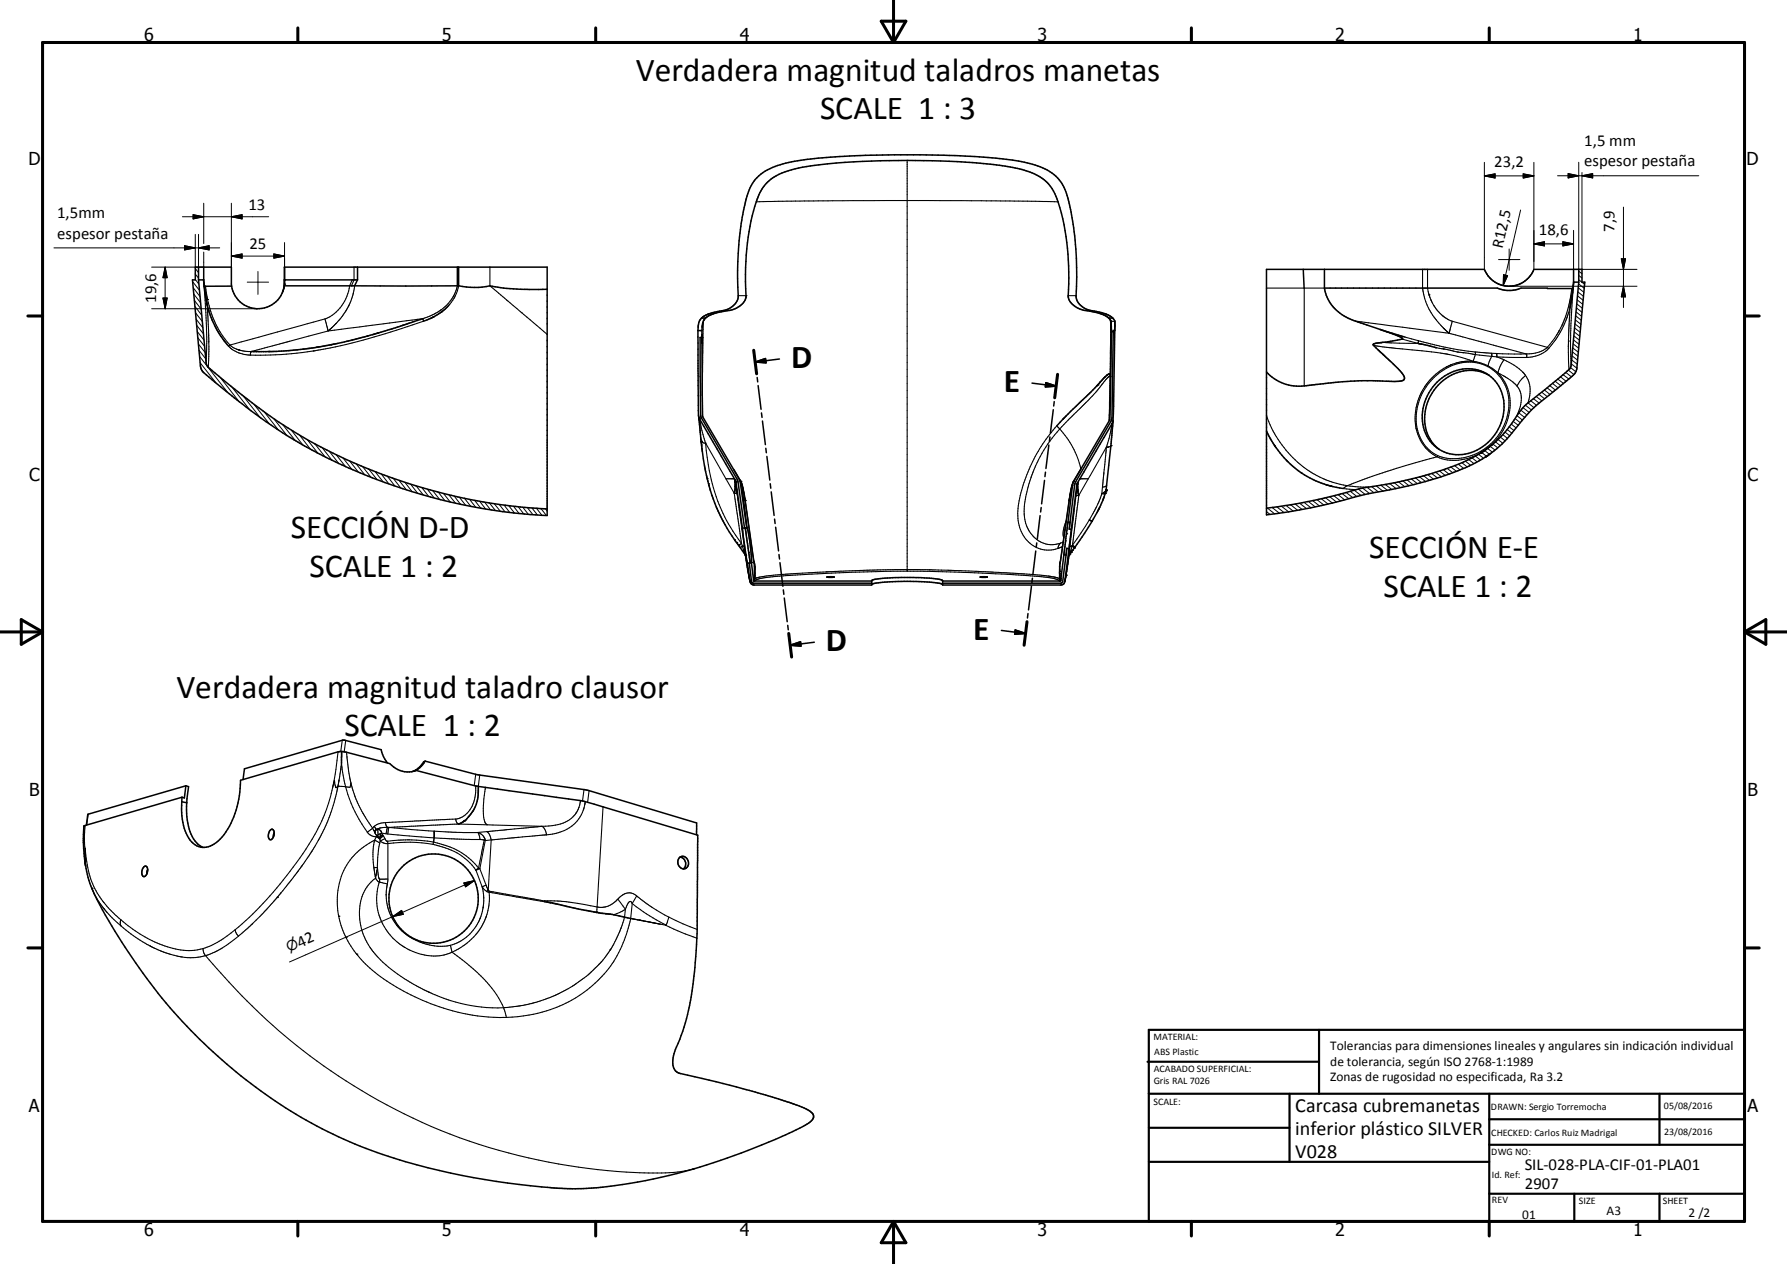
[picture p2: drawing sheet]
<svg xmlns="http://www.w3.org/2000/svg" width="420mm" height="297mm" viewBox="0 0 420 297" stroke-linecap="round" stroke-linejoin="round" font-family="sans-serif">
<g fill="none" stroke="#000" stroke-width=".36">
<path d="M46.7 65.8l1.7 19.4 .2 .6 .4 .5a139.7 139.7 0 0 0 29.3 20.2 128.6 128.6 0 0 0 50.3 13.1M46.7 62.8v3M46.7 65.8h1.2M47.8 65.8l.2 1.5M47.9 62.8v3M47.9 65.8l.1 1.5M48 67.3l.5 3.1M48.1 68.3l.4 2.1M48.5 70.4l.5 2.6 1 2.5 1.9 3.4 1.8 2.4M54.4 67.2l-6.4 .1M66.8 67.2h16.5M66.8 67.2a6.3 6.3 0 0 1-6.1 5.3 6.3 6.3 0 0 1-6.3-5.3"/>
<path d="M66.9 66.8v-4h61.7v58.3a131.7 131.7 0 0 1-55.9-15.7l-.6-.3a139.6 139.6 0 0 1-24.6-18.1l-.4-.9-1.9-20.3h.7v-3h8.5v4.4M66.9 65.8h17.1M66.9 66.8l-.5 1.9M66.9 66.7l-.1 .5M83.3 67.2h24.2M84 62.8v3M84 65.8l-.7 1.4M86.4 78.9l-7 1.8-6.7 1.2-7.8 .7h-5.9M86.4 78.9h.1M99.4 74.9l-13 4M105.7 71.5a12.4 12.4 0 0 1-3.9 3l-2.2 1M107.5 67.2h.3"/>
<path d="M107.5 62.8v4.4M107.8 67.2a17.9 17.9 0 0 0 7.3 0l3.3 .5 3.1 .2 7.1 .1M107.8 62.8v4.4M164 77.7l.2 20.2 8.8 15.3M164 77.7h1M164.9 74.8l.3-.3a9.8 9.8 0 0 1 4.4-1.5 4.1 4.1 0 0 0 3.9-3.5 66.8 66.8 0 0 1 2.4-24.5 9.9 9.9 0 0 1 7.5-6.3 81.3 81.3 0 0 1 18.8-2.1 300.4 300.4 0 0 1 24.7 .1 66.9 66.9 0 0 1 17 2.3 10.3 10.3 0 0 1 7.4 8.8 78.1 78.1 0 0 1 1.7 22.2 4.8 4.8 0 0 0 4.7 3.2 7.5 7.5 0 0 1 3.9 1.6M164.9 74.8a3.7 3.7 0 0 0-.9 2.9M165 77.7v1.6M165 79.3h-.4l.1 18.5 8.6 15 1.7 11.3M165 79.3l.2 18.7 8.6 14.7M165 78.6v2M165 78.8l.1 .1"/>
<path d="M165.8 74.7a3.2 3.2 0 0 0-.8 2.2v.8M165.8 74.7v.1a8 8 0 0 1 4.6-1.7 5.1 5.1 0 0 0 4.9-3.3 57.4 57.4 0 0 1 3.1-24.1 10.3 10.3 0 0 1 7.6-5.8 103.5 103.5 0 0 1 23-2.2l10.1 .1a103.8 103.8 0 0 1 21.1 2 10.5 10.5 0 0 1 8.5 7.6 64 64 0 0 1 2.4 22.6 5.2 5.2 0 0 0 5 3.1 10.2 10.2 0 0 1 4.2 1.4l.3 .2M165.8 74.7l-.9 .1M260.6 74.7l1 .1M260.6 74.7l.6 .8M261.2 75.5v2.5M261.2 75.5l-.5 23.4M261.2 78.6v1.6M261.2 79.1v1.6M261.2 78h.5M261.2 78l-.3 20.6-8.7 14.7-1.2 9.4M261.6 74.8l.4 .6v2.3"/>
<path d="M261.7 78l-.4 20.4-8.6 15-1.2 9.3M262 77.7l-.4 21.2-8.4 14.8-1.4 10.6M262 77.7l-.3-.1v.4M297.7 63.3h51.2a6.3 6.3 0 0 0 5.8 4 6.3 6.3 0 0 0 5.8-4h11.3v3h.7l-1.9 20.1a3.3 3.3 0 0 1-1.9 2.7l-2.9 2.4a42.5 42.5 0 0 0-10.5 10.3 28.8 28.8 0 0 1-13.6 9.2 110.5 110.5 0 0 1-20.9 5.2 145.6 145.6 0 0 1-23.1 4.8zM306.3 63.3l.2 4.4M311.3 67.7a9.9 9.9 0 0 0 7.3 7.7l5.8 2M311.3 67.7h40.6a7.2 7.2 0 0 0 5.6 0h6.2M311.3 63.3v4.4M324.4 77.4l5.8 1.8M324.4 77.4l.3 .1M325.1 77.7l2.3 .8a4.4 4.4 0 0 1 2.3 1.1l-.1 .1M329.6 79.7l-6 .9a.66 .66 0 0 0-.8 .5l6.6 6.5a1.26 1.26 0 0 1 .5 1.7l-.2 .1a25.1 25.1 0 0 1-6.9 .1l-5.3 .1-7.9 .7a14.6 14.6 0 0 1-9-.7l-1.6-.9-1.3-1.3"/>
<path d="M329.6 79.7h.1M363.7 67.8h6M369.2 71.5l-.2 .7M369.4 70.3l-.2 1.2M369.7 67.8l-.5 3.7M369.7 67.8l-.3 2.3M369.9 66.3h1.2M369.9 63.3v3M369.9 66.3l-.2 1.5M371.1 63.3v3M371.1 66.3l-1.9 19.8-.3 .6-5.8 4.9a28.6 28.6 0 0 0-5.8 5l-.6 .8a27.1 27.1 0 0 1-8.3 8.8M164.3 98l.2 2.5a54.5 54.5 0 0 0 5.4 21.8l1.6 2.8 3.7 5.4"/>
<path d="M177.2 82.3l.6 5.5M177.5 85.1l2.4-.8 .1 .9zM178 88.7l.1 1M178.2 90.6l.7 5.6M179 97l.1 1.1M179.2 98.9l.7 5.6M183.2 84.4l-5.7 .7M242.6 90l5.7 .7M245.8 89.9l2.5 .8-2.6 .2zM247.6 96.3l-.7 5.5M247.8 94.4l-.1 1M248.6 88l-.7 5.5"/>
<path d="M260.7 87.9h.1M260.8 87.9h.1M260.9 88l.1 .1a.56 .56 0 0 0-.9 .1l-11.7 11.9M261.6 98.9l-1.6 16.2M333.3 80.7l4.4 1M337.8 89.8a9.4 9.4 0 0 1 12.7-1.2 10.1 10.1 0 0 1 .8 13.6 10 10 0 0 1-12.5 3.7 9.5 9.5 0 0 1-3.3-12.9l1.2-2zM350.1 88.2a9.9 9.9 0 0 0-13 3.4 10.1 10.1 0 0 0 .7 13.6l.5 .4M172.5 110.3l1.7 3M172.8 112.7v1.8l-.2 1.4M172.8 113.1v.1M172.9 113.1l.1 .1M172.9 113.1h.1"/>
<path d="M172.9 113.2h.1M173 113.2l1.5 10.9M173 114l.3 2.1M173.8 112.7l1.7 11.3M173.8 112.7l.4 .6M174.2 113.3l1.4 10.7M174.2 113.3l.9 3.9 2.1 15.1M180 105.3l.1 1.1M180.3 107.2l.6 5.6M181 113.7l.2 1M181.3 115.6l.7 5.5M244.7 119.3l-.1 1"/>
<path d="M245.5 112.9l-.7 5.5M245.7 111l-.1 1M246.5 104.6l-.7 5.5M246.8 102.7l-.1 1M253.3 113.4v2l.3 1M254.2 110l-2 3.3-.3 1.1-2.7 17.9M258.5 119.2l-.3 .6M259.5 116.9l-.3 .6M259.8 116l-1.1 2.7-2 3.8M259.8 115.9v.1M260 115.1l-.2 .8M297.7 101.3l1.9 3.4"/>
<path d="M299.6 104.7h.1M299.6 104.7a22.3 22.3 0 0 0 12.2 9.2M311.8 113.9h.1M311.8 113.9l3.9 .9M312.9 114.2l.1 .1M348.2 106.4h.1M348.4 106.2a63.7 63.7 0 0 1-17.2 6.5l-5.5 1.1a58.9 58.9 0 0 0-11.9 2.6l-9.1 2-7 1M348.4 106.2l-.2 .2M349.7 107.1l-.5 .3M350.3 106.6l-1.2 .8M350.6 104.6l-2.2 1.6M174.5 124.1l1.2 8.3"/>
<path d="M175 124.1h-.5M175.2 124l1.1 8.3M175.2 130.5h.1M175.2 130.5l1.1 6M175.5 124l-.5 .1M175.5 124h.1M175.6 124h.1M175.6 124l.7 4 .3 4.2M175.6 132.3h.1M175.7 132.4l.6 4.1M176.1 132.3l-.4 .1M176.1 132.3l.5 4.4 .5 .3h27.8"/>
<path d="M176.3 136.5v.2M176.6 132.2h.1M176.6 132.2l-.5 .1M176.6 132.2l.6 4.3h27.7M177.1 136.2l.1 .2M177.1 136.4h.1M177.3 136.1l-.1 .3M177.3 136.1l.1 .4M177.4 132.6l-.1 3.5M182.1 122l.1 1M182.3 123.9l.7 5.5M183.1 130.3l.1 1"/>
<path d="M183.3 132.2l.7 5.6M184.1 138.6l.1 1.1M194.4 135.6h1.7M194.4 135.6h.1M194.4 135.6h1.6M196.1 135.6h-.1M204.9 137.3l.1-.1a40.8 40.8 0 0 1 10.3-.6l4.2 .3 1.5 .2 .6 .2M221.6 136.5a2.19 2.19 0 0 0-1.7-.5l-3.3-.3h-4.8a21.9 21.9 0 0 0-6.9 .7v1.1h-27.6a1.03 1.03 0 0 1-1-1M230.4 135.6h1.7M230.4 135.6h.1M230.4 135.6h1.6M232.1 135.6h-.1"/>
<path d="M242.4 137.8l-.6 5.5M242.7 135.9l-.2 1M243.5 129.5l-.7 5.5M243.7 127.6l-.1 1M244.5 121.2l-.7 5.5M249.1 136h.1M249.1 136l-.1 .5M249.1 136.1l.1 .1M249.2 136.2l.1 .2M249.3 136.4h.1M249.3 136.2v.2M250.1 130.4l-.8 6.1h-27.7"/>
<path d="M250.1 130.4h.5M250.6 130.4l-.8 6.3-.3 .3h-27.9M251 122.7l-.9 7.7M251 122.7h.5M251.3 128.9l-1 7.6a.93 .93 0 0 1-1 1h-27.7v-1M251.3 128.9l-.6-.1-.1 1.6M251.3 130.5l-1 6.1M251.3 130.5h.1M251.4 130.1l.1 .1M251.5 122.7l-.2 1.6h.5M251.5 130l-.1 .2M251.8 124.3l-.5 4.6"/>
<path d="M252.5 128.8l-.1 .1M256 122.2l.7 .3M256.7 122.5l-2.4 3.7-3 4.3M184.3 140.5l.7 5.6M185.2 146.9l.1 1.1M185.4 148.8l.7 5.6M185.7 151.6l2.5-.8 .1 1zM191.4 150.9l-5.7 .7M235.4 148.1l5.7 .7M238.6 148l2.5 .8-2.6 .2zM241.4 146.1l-.7 5.5M241.6 144.2l-.1 1"/>
<path d="M80.3 176.6v2.8M91.1 179.3l-.9-1.5-.6-1.6-9.1-2.3-23 6.8-.4 2.5M99.9 178.8l-1.2 1.6-1.3 .8 .4-.2M99.9 178.8l-.3 .2-1.3 1.6-1.4 .7M99.9 178.8l12.2 3.2 26.1 3.7 25.5 7.7v2.8M20 199.3v.8M42.7 188.4l1.2 .2M42.8 187.3l-23 6.8-.2 3.5 .4 5.5M42.8 187.3l-.1 1.1M43.7 184.6l-.4 2.9-.5-.2M43.7 184.6l.6 .2-.4 3.8M43.7 184.6l-23 6.7-.4 2.6"/>
<path d="M43.9 188.6a13 13 0 0 0 2.3 9.4l.7 .7 .9 .4M63.6 195l.3-.2a1.46 1.46 0 0 1-.4 2.5 1.63 1.63 0 0 1 .1-2.3zM64.4 195.7l-.2 1M88.5 194.9l-.4 .4v.4M97.8 181l14 3.7 25.2 3.5 27 8v1.5a396.5 396.5 0 0 1-.7 29.6 60.9 60.9 0 0 1-4.9 20.3 3.8 3.8 0 0 0 .6 4.3l.7 .3 8.6 2 7.8 2 9.7 2.9a11.9 11.9 0 0 1 5.3 2.7 1.37 1.37 0 0 1-.7 1.9l-.3 .2a137.7 137.7 0 0 1-52.3 15.4h-3.7a162.6 162.6 0 0 1-49.4-9.9 119.7 119.7 0 0 1-47.5-36 128.8 128.8 0 0 1-15.6-24.7 20.9 20.9 0 0 1-1.5-5.3M97.8 181a5.6 5.6 0 0 1-6.2-1.6l-10.1-2.6-1.6-.2-23.4 6.7a20.9 20.9 0 0 1-4.7 13.8 4.6 4.6 0 0 1-6 1.4 9.6 9.6 0 0 1-3.1-7.6v-2.5M102.1 195.3l-.2 2.6M109 193l-1.3 .6M109 193h.1M112.5 184.8l-.1 1.3a9.1 9.1 0 0 1-3 6.6l-.4 .3M20 200.1l.1 3.3M20.1 203.4v.2"/>
<path d="M33.8 203.8a.52 .52 0 0 1 .6-.2 .52 .52 0 0 1 .3 .6 1.51 1.51 0 0 1-.9 1.8 1.5 1.5 0 0 1 0-2.2zM34.7 204.3l-.2 1.1M159.8 201.4a1.61 1.61 0 0 1 1.3 1.1 1.61 1.61 0 0 1-.5 1.7M159.8 201.4a1.61 1.61 0 0 0-.4 1.6 1.61 1.61 0 0 0 1.2 1.2M159.8 201.4a1.5 1.5 0 0 1 1.9 .8 1.5 1.5 0 0 1-.6 1.9l-.5 .1"/>
<circle cx="101.9" cy="211.2" r="10.5"/>
</g>
<g fill="#000">
<circle cx="66.9" cy="66.8" r=".18"/>
<circle cx="66.9" cy="65.8" r=".18"/>
<circle cx="165" cy="79.3" r=".18"/>
<circle cx="164.4" cy="98.3" r=".18"/>
<circle cx="258" cy="90.4" r=".18"/>
<circle cx="164.8" cy="103.7" r=".18"/>
<circle cx="172.9" cy="113.1" r=".18"/>
<circle cx="173" cy="113.2" r=".18"/>
<circle cx="174.1" cy="113.1" r=".18"/>
<circle cx="175.1" cy="117.6" r=".18"/>
<circle cx="251.3" cy="117.6" r=".18"/>
<circle cx="259.8" cy="115.9" r=".18"/>
<circle cx="259.9" cy="115.6" r=".18"/>
<circle cx="260" cy="115.2" r=".18"/>
<circle cx="260" cy="115.3" r=".18"/>
<circle cx="260" cy="115.1" r=".18"/>
<circle cx="260.3" cy="105.1" r=".18"/>
<circle cx="261.1" cy="104.7" r=".18"/>
<circle cx="348.1" cy="106.4" r=".18"/>
<circle cx="350.6" cy="104.6" r=".18"/>
<circle cx="173.1" cy="127.5" r=".18"/>
<circle cx="173.6" cy="128.2" r=".18"/>
<circle cx="175.2" cy="130.5" r=".18"/>
<circle cx="175.5" cy="124" r=".18"/>
<circle cx="176.6" cy="132.2" r=".18"/>
<circle cx="177.4" cy="136" r=".18"/>
<circle cx="249.1" cy="136" r=".18"/>
<circle cx="250.6" cy="135.2" r=".18"/>
<circle cx="250.7" cy="125.4" r=".18"/>
<circle cx="251.4" cy="130.2" r=".18"/>
<circle cx="251.8" cy="129.8" r=".18"/>
<circle cx="252.5" cy="128.7" r=".18"/>
<circle cx="19.6" cy="198" r=".18"/>
<circle cx="109.1" cy="192.9" r=".18"/>
<circle cx="21.6" cy="208.7" r=".18"/>
<circle cx="65.2" cy="210.9" r=".18"/>
<circle cx="79.6" cy="215.3" r=".18"/>
<circle cx="81.3" cy="220.3" r=".18"/>
<circle cx="83.8" cy="224.2" r=".18"/>
<circle cx="162.9" cy="274.7" r=".18"/>
</g>
<g fill="none" stroke="#000" stroke-width=".25">
<path d="M213.2 37.7v96.5M177.8 47.4l30.2-.3 22.7 .1 18 .2M47.8 65.8l.2 2.5a125.6 125.6 0 0 1 .4 16.9M48 67.3h.1M48.3 67.3l.5 3M48.7 71.7l.4 7.7-.1 6.9M48.8 70.4h.1M48.8 70.4l.9 3.2a21.1 21.1 0 0 0 4.4 7.5M66.9 65.8h.1M76.4 74.9l-22.3 6.2M76.4 74.9l.7 2.9M77.1 77.8l-18.1 4.8"/>
<path d="M78.9 76.1l-1.8 1.7M78.9 76.1h.1M82.8 65.8l-.6 1.4a9.5 9.5 0 0 1-5.8 7.7M83.2 62.8v3l-.6 1.4M83.3 67.2h.1M83.3 67.2a15.1 15.1 0 0 1-4.4 8.9M99.4 74.9l.2 .6a149.1 149.1 0 0 1-24.7 6.7l-1.3 .3M99.4 74.9l-22.3 2.9M107.5 67.2a9.3 9.3 0 0 1-3.9 5.7l-1.7 1-2.5 1M107.8 67.2l-.9 2.6-1.2 1.7M115.1 62.8v4.4l13.5 11.4M165.8 74.8l-.5 .6-.2 17.4"/>
<path d="M170.1 73h1.3M173.5 69.5h1.8M175.3 69.5h.1M251.1 69.5h1.8M255 73h1.3M260.7 74.8l.3 .4M261 75.2l.1 3M261 75.2l.1 .2M261.1 75.3v1.3M261.1 76.2h.1M262 75.5h-.7l-.1 .7M297.7 67.7h13.6"/>
<path d="M306.6 67.7v23M318.6 75.4l22 2.9M329.6 79.7l3.7 1M330.2 79.2l3.2 .9M334.4 63.3v4.4a15.6 15.6 0 0 0 5 9.5M335.5 63.3v4.4l.4 1.6M335.9 69.3h.1M335.9 69.3l1.1 2.5 .8 1.1 1.4 1.4M339.2 74.3l2.2 1.2M339.2 74.3h.1M339.4 77.2l.1 .1M339.5 77.3l.8 .7"/>
<path d="M340.3 78v.1M340.3 78.1l.3 .2M340.6 78.3l18.1 4.9M341.4 75.5l22.3 6.1M341.4 75.5l-.8 2.8M363.7 67.7v.1M369.5 67.8l-.9 4.5-1.3 3.8-1.9 3.4-1.7 2.1M369.7 67.8h.1M369.9 66.3l-.7 10.3-.1 5.2 .2 4M54.1 81.1l-.4 .2 .2 .3 1.7 1.1 1.7 .6 1.6 .1M54.1 81.1l.8 .6 1.1 .5M56 82.2l1.3 .3 1.7 .1"/>
<path d="M56.1 82.2h.1M59 82.6l-.1 .8M73.6 82.5a79 79 0 0 1-14.7 .9M73.6 82.5h.1M164.3 98v.2M164.3 98.3l.1 .6M164.3 98.2v.1M164.4 99.6l.1 .9M164.4 98.5h.1M164.4 98.5l.6 2.7 .9 2.9M164.4 98.4v.1M260.7 88.5h-.1"/>
<path d="M260.8 95.5h.2M260.9 88.4h.1M261 88.5h.1M261 88.5l-.1-.1a7.3 7.3 0 0 0-2.4 2.6l-2.8 3.2-6.6 6.6M261.3 99.9v.1M261.4 99.6h.1M261.4 99.5l-.6 3.2-.8 2.4M297.7 97.6a24.3 24.3 0 0 0 18.1 16.4l2.8 .4 3.1 .1M322.9 81.2l16.2 1.8a37.4 37.4 0 0 1 7.2 1.9M325 80.4l8.3 .3M333.4 80.1l1.5 .4a82.2 82.2 0 0 0 11.8 2.2M333.4 80.1l-.1 .6"/>
<path d="M337.7 81.7l3.3 .6M339.2 82h.1M339.3 82h.1M340 86.2a14.3 14.3 0 0 0-6 6.3l-.1 .1a12.9 12.9 0 0 0-1 8.1 9.5 9.5 0 0 0 4.9 6.6M340 86.2h.1M341 82.3h.1M341 82.3l5.8 1M341.1 85.7h.1M342.7 82.7h.1M343.9 82.9h.1M346.3 84.9h-1.4l-1.8 .2-3.1 1.1M346.3 84.9l1.8 .4 1.6 .7"/>
<path d="M346.7 82.7l3.9 .3M346.7 82.7l.1 .6M346.8 83.3l3.8 .4M346.8 83.3l-.5 1.6M349.7 86.1a10.8 10.8 0 0 0-12.6 2.6 12.6 12.6 0 0 0-2.9 14.9 8.5 8.5 0 0 0 3.8 3.5M349.7 86.1a10.1 10.1 0 0 1 4.2 12.9 12.8 12.8 0 0 1-15.5 8.3l-.4-.2M349.7 86l2.4 1.6M349.7 86v.1M350.6 83l1.1 .1M350.6 83v.7M350.6 83.7l1.2 .2M350.6 83.7l-.9 2.3"/>
<path d="M351.7 83.1l7 .1M351.7 83.1l.1 .8M351.8 83.9l7 .1M351.8 83.9l1.7 .6M352.1 87.6l2.9 1.8 1.6 1.3M352.1 87.6a11.2 11.2 0 0 1 1.2 13.5l-1.4 2.1-1.3 1.4M353.5 84.5a11.4 11.4 0 0 1 5.1 3.7M353.5 84.5l-.9 1.6-.5 1.5M356.6 90.7a5.7 5.7 0 0 1 .4 6l-.6 1.1M358.6 88.2a6.8 6.8 0 0 1 .5 6.5M358.6 88.2l-1.4 1.5-.6 1M358.7 83.2l.1 .8"/>
<path d="M363.7 81.6l.3 .3M363.7 81.6a6.8 6.8 0 0 1-5 1.6M364 81.9a22.8 22.8 0 0 0 5-9.7l-.4 8.9 .2 5.7M364 81.9a7.3 7.3 0 0 1-5.2 2.1M368.7 80.1h.1M164.6 101.2l.1 .9M164.7 102.9l.1 .8M164.8 103.7v.4M164.8 103.7l.4 .3 .7 .1M164.9 104.6h.1M164.9 104.6v.3M165 105.3l.1 .8"/>
<path d="M165.6 109.5l.3 1.3M165.8 104.1h.1M165.9 104.1a42.3 42.3 0 0 0 8.4 23.6M165.9 104.1l4.7 8.4M166.1 111.7l.1 .5M166.2 112.5h.1M166.2 112.5l.2 .6M166.5 113.7h.1M166.5 113.7l.1 .2M166.6 114.1l.3 1M166.6 114.1h.1M167.3 116.4l.4 .9"/>
<path d="M168.4 119.1l2 4.2M170.6 112.5h2M170.6 112.5l2 3.4M172.6 115.9l.7 .2 1.9 14.1M172.6 115.9l1.7 11.8M172.9 113.2h.1M172.9 113.1h.1M172.9 113.1l.1 .9M174 113.2l.3 .4M174 113.5a8.3 8.3 0 0 1 1.1 4.1M174.1 113.1h.1M175.1 117.6h.1"/>
<path d="M175.1 117.6l2.2 14.8M249.1 100.8l-.7-.7a36.5 36.5 0 0 0-9.2 20.6 7.9 7.9 0 0 0 6.8 8.6l1.6-.1 1-.3M249.1 100.8a31.8 31.8 0 0 0-8.4 19.9 7.1 7.1 0 0 0 6.6 7.3l2-.4M249.1 100.8a20.7 20.7 0 0 1 4.9 9.4M251.9 114.4h.1M252 114.1h.1M252 114.1l-.7 3.4-2.1 14.9M252 114h.1M252 114v.1M252.1 113.9l-.1 .1M252.4 113.1h.1M252.4 113.1h-.1"/>
<path d="M252.9 116.6l-1.4 11.9M253.1 113.8v.1M253.2 113.7h.1M253.2 113.7l-.3 2.9M253.6 116.4l-.7 .2M253.6 116.4l-1.5 11.7M253.8 112.5h2M255.8 112.5l-2.2 3.9M259 116l-.7 2a51.4 51.4 0 0 1-6.2 10.1M259.1 114.5l-.1 1.5M259.8 115.9l-.8 .1M260 115.1l-.4 .5-.6 .4"/>
<path d="M260 105.1l-4.2 7.4M260 105.1l-.9 9.4M260.1 114.1l-.3 .2-.7 .2M261.1 104.7l-.3 .3-.8 .1M261.3 100.4h-.1M337.8 107.3l-9.5 2.7-9.1 3.2a8.3 8.3 0 0 0-3.5 1.6l3 .3M338 107.1l-.2 .2M348.1 106.4a11.4 11.4 0 0 1-10.3 .9M350.3 106.6l-1.2 .8M172.6 126.8h.1M172.6 126.8l.2 .3M173.1 127.5h.1"/>
<path d="M173.4 127.9l.2 .3M173.6 128.2h.1M174.3 127.7l.2 .6M174.3 127.7l-.7 .5M174.5 128.3l-.5 .4M174.5 128.3l.5 1.6M174.5 128.3h.3M174.8 128.3h.1M174.8 128.3l.1 .2M175 129.9h.1M175 129.9l.1 .4M175 129.9l-.1 .1"/>
<path d="M175 129.9l.2 .3M175.1 130.3h.1M175.2 130.3v.2M175.2 130.2v.3M175.2 130.5h.1M175.2 130.5l1.1 6M176 129.8h.1M176.1 135.7h.1M176.3 136.5h.1M177.2 131.7l.2 .9-.1-.2M177.2 136.1l-.1 .1M177.2 136.1h.1"/>
<path d="M177.2 136.4h.1M177.2 135.9h.1M177.2 135.9v.1M177.2 136v.1M177.2 132.3l.1 .1M177.3 132.4l-.1 3.5M177.4 136.5a7.2 7.2 0 0 1 4.1-1l18.6-1 16.2-.3 19.2 .7 11 .8a4.7 4.7 0 0 1 2.5 .8M249 132.6l.1 3.4-2.6-.6-6.4-.6-14.3-.7-9.7-.3-9.8 .1-14.1 .6-9.9 .6-3 .4-1.9 .4M249.1 136.4h.2M249.1 134.3h.1M249.2 132.3v.1M249.2 132.4v3.5"/>
<path d="M249.2 135.7v.1M249.2 132.4l-.2 .2M249.2 135.9h.1M249.2 135.9l.1 .3M249.2 136h.1M249.3 131.7l-.3 .9M249.3 136.2h.1M249.3 127.6l-.3 .4-.4 .9M249.8 128.4l-1.2 .5M249.9 127.4l-.6 .2M250.3 124.3l-.1 1M250.4 127.1h.1"/>
<path d="M250.4 135.9h.1M250.6 135.2h.1M250.6 135.2h-.1M250.6 122.4a5.3 5.3 0 0 0-.5 3.9M251.3 130.5h.1M251.3 130.5l-1 6M251.3 130.4v.1M251.3 130.3v.1M251.4 130.2l-.1 .1M251.5 128.5l-.2 2M251.5 128.5h.1M251.5 130l-.2 .2"/>
<path d="M251.5 130h.1M251.6 128.4l-.1 .1M251.6 129.8h.2M251.6 129.8l-.1 .2M251.6 128.4h.1M251.8 129.8h.1M252 128.3l-.4 .1M252 128.3l-.4 1.5M252 128.3l.5 .4M252.1 129.3l-.5 .5M252.1 129.3h.1M252.1 128.1l-.1 .2"/>
<path d="M252.1 128.1l.6 .4M252.5 128.7h.1M252.7 128.5h.1M79.5 176.7l-.7 5.2-.6 3.1M80.4 173.9l-.3 2.7M81.3 174l-.4 2.7M81.5 176.8l.4 4.5 .6 2.7M19.8 197.7l.2 2.4M19.8 197.7l-.2 .3M20 194l-.2 3.7M20 199.3a20.7 20.7 0 0 0 5.5 14l2.9 2.8M20.7 191.3l-.3 2.6"/>
<path d="M78.2 185a37.8 37.8 0 0 1-4.9 12.2 90.1 90.1 0 0 1-18 21.3M78.2 185l.4-1.6 .4 1.6M79 185h.1M79.3 184.9l-.3 .2M79.4 184.8l-.1 .1M79.4 184.7l1.8 .1M79.4 184.7l-.5 2.4a39.8 39.8 0 0 1-4.1 10.4l-3.4 5.4-4.9 6.4-5.4 6-5 4.7M79.4 184.7v.1M79.7 183.4l-.3 1.3M79.7 183.4h.1M80.1 180.7l.2-1.3 .9 5.4M80.1 180.7l-.4 2.7"/>
<path d="M80.1 180.8h.1M81.2 184.9a32.1 32.1 0 0 0 5.1 10.6M81.2 184.8v.1M82.5 184l.2 .9a26.6 26.6 0 0 0 3.5 7.6l1.4 2.1M82.5 184l-.2 1-1.1-.1M86.3 195.5l1 .9 1.1 .2M87.6 194.6l-1.3 .9M87.6 194.6l.4 .7M88 195.3l.1 .3a.55 .55 0 0 0 .6 .7l-.1 .1 .6 .4M88 195.3h.1M88 194.1l-.4 .5M88 194.1l.5 .8"/>
<path d="M88.1 197.4a15.4 15.4 0 0 0-8.7 16.5 23.3 23.3 0 0 0 10.8 16.1 50.2 50.2 0 0 0 28.8 9.1M88.1 197.4l1.2 .7M88.1 197.4a16.1 16.1 0 0 0-.2 6.5M88.4 196.6l-.3 .8M88.4 196.6l.9 .5M88.5 194.9h.1M88.5 196.6l.7 .3M88.8 194.8l-.3 .1M88.8 194.8a1.03 1.03 0 0 1 .9 1M88.8 194.8l.1 1.4M88.9 196.2l-.5 .4M89.2 196.9l.1 .2"/>
<path d="M89.2 196.8v.1M89.3 197.1l.1 .5M89.3 198.1l-.5 3.4-.1 2.3M89.3 196.7l-.1 .2M89.4 197.6l-.1 .5M89.4 197.6a2.61 2.61 0 0 0 1.8 .6M89.5 195.8l-.6 .4M89.5 195.8h.1M89.5 195.8l-.3 1M89.7 195.8l1 .1M89.7 195.8l.2 .4M89.7 195.8h-.2"/>
<path d="M89.9 196.2l-.6 .6M89.9 196.2l-.6 .5M89.9 196.2l.3 .3M90.2 196.5l.3 .6M90.2 196.5l-.9 .6M90.5 197.1l.3 .5 .3 .1M90.5 197.1l-1.1 .5M90.6 193.3a4.3 4.3 0 0 0-2.6 .8M90.6 193.3l.2 .7 .3 .4M90.7 195.9l.4 .1M91.1 194.4h.1M91.1 197.7a34.8 34.8 0 0 1 10.8 .2"/>
<path d="M91.1 194.4l-.4 1.5M91.1 197.7l.1 .5M91.1 196l12.5 1 9.2 .3M91.2 198.2l-.2 9.5M91.2 198.2a33.7 33.7 0 0 1 10.6 .2M91.4 194.4l-1.5 .1-1.1 .3M91.4 194.4l-.3 1.6M91.4 194.4l15.1 1.2h5.5l2.4-.2M101.8 198.4a16.1 16.1 0 0 1 10 6M101.9 197.9l-.1 .5M101.9 197.9a17.2 17.2 0 0 1 10.6 6.1M107.1 192.5l-16.5 .8"/>
<path d="M107.1 192.5l.2 .8 .4 .3M107.7 193.6l-16.3 .8M107.7 193.6l6.8 .2M111.8 184.7a7.7 7.7 0 0 1-3.2 7.3l-1.5 .5M111.8 181.9l-.3 2.7M112.8 182.1l-.4 2.7M112.8 197.3l-.5-1.7a2.36 2.36 0 0 1 1.8 1.9M112.8 197.3l1 .1M113.8 197.4h.1M113.8 197.4l.3 .1M113.8 197.4l-1.3 6.6M114.1 197.5l-1.3 6.6"/>
<path d="M114.1 185a18.6 18.6 0 0 0-.1 8.3l.5 .5M114.4 195.4a2.77 2.77 0 0 1 1.1 2M114.5 193.8l12.9 .4M115.5 197.4l-.7 11.8M115.5 197.4l-1.4 .1M127.4 194.2l-13 1.2M127.4 194.2a2.63 2.63 0 0 1 1.1 2M128.5 196.2l-13 1.2M136.4 188.1a6.3 6.3 0 0 1-5.9 5.8l-3.1 .3M137.3 185.5l-.4 2.7M137.5 188.9a8.5 8.5 0 0 1-7.6 7.1l-1.4 .2M137.5 188.8v.1"/>
<path d="M137.6 188.4l-.1 .4M138.5 185.8l-.4 2.7M141.7 189.6l-1.4 23.5M21.6 208.7a21.8 21.8 0 0 0 5.1 7.4l1.7 1.5M28.4 216.1l-.1 1 .1 .5M28.4 216.1a27.2 27.2 0 0 0 16 7.3l3.3-.5M28.4 217.6l2.9 2.3 4 2.4M55.3 218.5a21.6 21.6 0 0 1-7.6 4.4M55.3 218.5l.3 1 .5 .5M56.1 220l-4.2 2.9-1.4 .8-2.2 .8M87.9 203.9l.4 2.5M88.3 206.4a10.1 10.1 0 0 0-3.7 9.7 17.4 17.4 0 0 0 7.4 11.7 47.2 47.2 0 0 0 8.9 5.4 37.7 37.7 0 0 0 17.5 3.6"/>
<path d="M88.3 206.4l.9 .9M88.4 205.8l-.1 .6M88.4 205.7v.1M88.6 204.7l-.2 1M88.6 204.7h.1M88.7 203.8l-.8 .1M88.7 203.8l-.1 .9M88.7 203.8l.3 2.2 .3 .6M89.2 207.3h.1M89.2 207.3a13.4 13.4 0 0 0 15.8 16.9l1.3-.4M89.2 207.3l1.8 .4M89.3 206.6l-.1 .7"/>
<path d="M91 207.7a11.7 11.7 0 0 0 6.1 12.9 13.1 13.1 0 0 0 8.7 1.5M91.2 206.6h-1.9M111.8 204.4l.1 .1M111.9 204.5l1.4 3.9M112.5 204l-.7 .4M112.5 204l.3 .1M112.8 204.1l1.5 3.9M112.8 204.1l-.9 .4M113.3 208.4l1 1M113.3 208.4l.4 2-.2 2.8a10.8 10.8 0 0 1-7.7 8.9M113.7 210.8h.1M114.3 208l.5 1.2"/>
<path d="M114.3 208l-1 .4M114.3 215.3l-.2 .5a14.5 14.5 0 0 1-7.8 8M114.3 215.3h.1M114.3 209.4l.7 .2M114.8 209.2l.2 .2M114.8 209.2l-.5 .2M115 209.6l13 2.3M115 209.6l-.1 3.1-.6 2.6M115 209.4l13 2.3M115 209.4v.2M128 211.7l6.6 1.6 5.7 1M128 211.9l12.2 2.6"/>
<path d="M128 211.7v.2M128 211.7l5.2 .2 7.1 1.2M140.2 214.5l4.1 .5M140.3 214.3h.1M140.3 214.3l4 .6M140.3 214.3l-.1 .2M140.3 213.1v1.2M144.3 215l2.5 .6M144.3 214.9l2.5 .6M144.3 214.9v.1M145.2 211.3a5.2 5.2 0 0 1-4.9 1.8M145.2 211.3l1.8 2.4"/>
<path d="M146.8 215.6l1.4 .3M146.8 215.6l-1.1 3.1-2.3 4.5M146.8 215.5l1.4 .3M146.8 215.5v.1M147 213.7l-.2 1.8M147 213.7l-2.7 1.2M148.2 215.9l3.9 .7M148.2 215.9a28.4 28.4 0 0 1-23.9 22.6l-5.3 .6M148.2 215.8v.1M148.2 215.8l2.2 .4M148.6 212.3a45.6 45.6 0 0 0 8 5.1M148.6 212.3l-.4 3.5"/>
<path d="M148.6 212.3a.52 .52 0 0 0-.5-.5 .52 .52 0 0 0-.5 .6l-.6 1.3M149.6 210.5l.5 .4a41.8 41.8 0 0 0 7.1 4.6M149.6 210.5l-1 1.8M149.6 210.5a2.97 2.97 0 0 0-4.4 .8M150.4 216.2h.1M150.4 216.2l1.8 .3M152.1 216.6l1.2 .2M152.2 216.5l1.1 .3M153.3 216.8h.2M153.3 216.8h.3M153.5 216.8l.3 .1M153.6 216.8l.2 .1"/>
<path d="M153.8 216.9l.8 .1M154.6 217l1.9 .4M155.1 217.1l.1 .1M156.5 217.4l3.7 1.7 3.6 1.4M156.6 217.4h-.1M157.2 215.5l3.3 1.6 3.4 1.3M157.2 215.5l-.6 1.9M35.3 222.3h.1M35.3 222.3l2.7 1.2 2.2 .8a13.9 13.9 0 0 0 8.1 .2M47.7 222.9l.2 .9 .4 .7M48.3 224.5a138.8 138.8 0 0 0 71.3 46.4 133 133 0 0 0 38.8 4.6l4.5-.8M105.8 222.1l.5 1.7"/>
<path d="M106.3 223.8a39.1 39.1 0 0 1 10.9 10.7l1.2 2.3M118.4 236.8l.6 2.3M143.4 223.3l-1.8 2.5-3.3 3.2-3.4 2.5-1.9 1.1-3.6 1.7-3.4 1.2-3 .7-4.6 .6M143.4 223.2v.1"/>
</g>
<g fill="none" stroke="#000" stroke-width=".71">
<path d="M10 10h400v277h-400zM70 6.6v3.4M140 6.6v3.4M207.1 5h5.8l-2.9 5zM210 0v10M280 6.6v3.4M350 6.6v3.4M6.6 74.2h3.4M410 74.2h3.5M177.2 82.3l.6 5.5M248.6 88l-.7 5.5M0 148.5h10"/>
<path d="M5 145.6l5 2.9-5 2.9zM185.4 148.8l.7 5.6M241.4 146.1l-.7 5.5M410 148.5h10.1M410 148.5l5.1-2.9v5.8zM6.6 222.7h3.4M410 222.7h3.5M70 287v3.4M140 287v3.4M210 287v10M210 287l2.9 5h-5.8zM280 287v3.4"/>
<path d="M350 287v3.4"/>
</g>
<g fill="none" stroke="#000" stroke-width=".51">
<path d="M269.7 249.5h40.3M270 242h140v45h-140zM270 257h140M303.1 257v16M310 242v15M350 257v30M390.1 257v12M270 265h33.1M270 273h80M350 269h60M350 263h60M350 280.5h60"/>
<path d="M370 280.5v6.5M390.1 280.5v6.5"/>
</g>
<path d="M177.5 85.1l2.4-.8 .1 .9zM245.8 89.9l2.5 .8-2.6 .2zM185.7 151.6l2.5-.8 .1 1zM238.6 148l2.5 .8-2.6 .2z" fill="#000" stroke="#000" stroke-width=".36"/>
<g fill="none" stroke="#000" stroke-width=".24">
<path d="M348.9 38.2v25.1a6.3 6.3 0 0 0 5.5 4h30.4M360.5 38.2v25.1a6.3 6.3 0 0 1-5.5 4M371.1 38.1v25.2M12.7 58.2h38.9M42.9 50.9h20.3M43.4 57.7l2.5 .5-2.5 .5zM45.4 50.4l2.5 .5-2.5 .5zM45.9 55.1v7.7M46.7 58.2l2.5-.5v1zM46.7 55.1v7.7M47.9 59.2v3.6h-12.3M47.9 47.8v9.4"/>
<path d="M54.4 50.9l2.5-.5v1zM54.4 47.8v15M64.4 59.7l2.5 .5-2.5 .5zM66.9 57v5.8M348.9 41.3h11.6M348.9 41.3l2.5-.5v1zM354.7 58.5v5M357.4 49.4l-2.7 11.6M358 40.8l2.5 .5-2.5 .5zM360.5 57.3h9.4M360.5 57.3l2.5-.5v1zM366.1 41.3h33.2"/>
<path d="M367.3 56.8l2.6 .5-2.6 .5zM368.6 40.8l2.5 .5-2.5 .5zM369.9 54.1v9.2h14.9M371.8 41.3l2.6-.5v1zM371.8 40.5v22.8M381.6 48.7v23.6M35.6 72.5h25M38.3 70h1l-.5 2.5zM38.8 62.8v9.7M38.8 62.8l.5 2.5h-1zM45.3 66.2l1.6 2M45.4 67.6l1.6 2.1"/>
<path d="M45.5 69.1l1.6 2.1M45.7 70.6l1.6 2M45.8 72l1.6 2.1M45.9 65.7l.8 1.1M45.9 64.4l.8 1M45.9 63.1l.8 1M46 73.5l1.6 2M46.1 75l1.6 2M46.2 76.4l1.6 2.1M46.4 77.9l1.6 2M46.5 79.3l1.6 2.1M54.4 60.2l2.5-.5v1z"/>
<path d="M54.4 60.2h12.5M58.1 66.3h5M60.6 63.8v5.4M352.2 61h5M353.4 64.5l1 .3-1.1 2.3zM354.7 61h.1M354.7 61l-1.4 6.1M369.8 79.9l1.4 1M369.9 78.9l1.4 1.1M370 78l1.3 1M370.1 77l1.3 1.1M370.2 76.1l1.3 1"/>
<path d="M370.3 75.2l1.3 1M370.4 74.2l1.3 1.1M370.4 73.3l1.4 1M370.5 72.3l1.4 1.1M370.6 71.4l1.3 1M370.7 70.5l1.3 1M370.8 69.5l1.3 1.1M370.9 68.6l1.3 1M371 67.6l1.3 1.1M371.1 66.7l1.3 1M371.1 65.7l1.3 1.1M371.1 64.7l.7 .6"/>
<path d="M371.1 63.7l.7 .6M371.8 63.3h.1M381.1 60.8h1l-.5 2.5zM381.6 67.3l.5 2.5h-1zM46.6 80.8l1.6 2.1M46.8 82.3l1.6 2M46.9 83.7l6.6 8.5M47 85.2l3.8 4.8M47.5 87l.4 .5M51.8 88.7l4.4 5.6M54.5 90.9l4.2 5.4M57.2 93l3.9 5"/>
<path d="M59.7 95l3.6 4.6M62.1 96.8l3.3 4.2M64.3 98.4l3.1 3.9M66.5 99.8l2.9 3.7M355.2 99.6l1.1 .9M355.7 99l1.2 .9M356.1 98.4l1.2 .9M356.5 97.7l1.3 1M357 97l1.4 1.1M357.5 96.4l1.4 1.1M358 95.8l1.4 1.1M358.5 95.2l1.5 1.1"/>
<path d="M359.2 94.7l1.4 1.1M359.8 94.2l1.3 1M360.4 93.7l1.4 1M361.1 93.2l1.3 1M361.7 92.7l1.4 1M362.4 92.2l1.3 1M363 91.6l1.3 1.1M363.6 91.1l1.4 1.1M364.3 90.6l1.3 1M364.9 90.1l1.3 1M365.5 89.6l1.4 1M366.2 89.1l1.3 1"/>
<path d="M366.8 88.6l1.3 1M367.4 88l1.3 1.1M368 87.5l1.4 1.1M368.6 87l1.4 1M369.1 86.4l1.3 1M369.3 85.5l1.3 1M369.4 84.6l1.3 1M369.5 83.6l1.3 1M369.6 82.7l1.3 1M369.7 81.7l1.3 1.1M369.8 80.8l1.3 1M68.5 101l2.7 3.6"/>
<path d="M70.4 102.2l2.6 3.4M72.2 103.3l2.5 3.2M74 104.3l2.4 3M75.7 105.2l2.3 2.9M77.4 106.1l2.2 2.8M79 106.9l2.2 2.7M80.6 107.6l2.1 2.7M82.2 108.3l2 2.6M83.7 109l2 2.5M85.2 109.6l2 2.5M86.7 110.2l1.9 2.5M88.1 110.8l1.9 2.4"/>
<path d="M89.6 111.4l1.8 2.3M91 111.9l1.8 2.3M92.4 112.4l1.8 2.3M93.8 112.9l1.7 2.2M95.2 113.3l1.7 2.2M96.5 113.7l1.7 2.2M97.8 114.2l1.7 2.1M99.1 114.6l1.7 2.1M100.4 114.9l1.7 2.1M101.7 115.3l1.6 2M103 115.6l1.6 2.1M104.3 116l1.5 2"/>
<path d="M105.5 116.3l1.5 1.9M106.7 116.5l1.5 2M108 116.8l1.5 2M109.2 117.1l1.5 1.9M110.4 117.3l1.4 1.9M111.5 117.6l1.5 1.8M112.7 117.8l1.5 1.8M113.9 118l1.4 1.8M115 118.2l1.4 1.8M116.2 118.4l1.4 1.7M117.3 118.5l1.4 1.8M118.5 118.7l1.3 1.7"/>
<path d="M119.6 118.8l1.3 1.8M120.7 119l1.3 1.7M121.8 119.1l1.3 1.7M122.9 119.2l1.3 1.7M124 119.3l1.3 1.6M125 119.4l1.3 1.6M126.1 119.4l1.3 1.7M127.2 119.5l1.2 1.6M128.2 119.6l.4 .5M297.9 119.4l1.7 1.4M299 119.3l1.7 1.3M300.1 119.1l1.7 1.3"/>
<path d="M301.2 119l1.7 1.3M302.3 118.8l1.7 1.3M303.4 118.6l1.6 1.3M304.4 118.4l1.7 1.3M305.5 118.2l1.6 1.3M306.5 118l1.6 1.3M307.5 117.8l1.6 1.3M308.5 117.6l1.7 1.3M309.6 117.4l1.6 1.3M310.6 117.2l1.6 1.2M311.6 117l1.6 1.2M312.6 116.7l1.5 1.3"/>
<path d="M313.5 116.5l1.6 1.2M314.5 116.2l1.6 1.3M315.5 116l1.5 1.2M316.4 115.7l1.6 1.2M317.4 115.4l1.5 1.3M318.3 115.2l1.6 1.2M319.3 114.9l1.6 1.3M320.3 114.7l1.6 1.3M321.3 114.5l1.6 1.3M322.4 114.4l1.6 1.2M323.5 114.2l1.6 1.2M324.6 114l1.5 1.2"/>
<path d="M325.6 113.9l1.5 1.1M326.7 113.6l1.4 1.2M327.7 113.4l1.5 1.2M328.7 113.2l1.5 1.2M329.8 113l1.4 1.1M330.7 112.8l1.5 1.1M331.7 112.6l1.5 1M332.7 112.3l1.4 1.1M333.7 112l1.4 1.1M334.6 111.8l1.4 1.1M335.6 111.5l1.3 1.1M336.5 111.3l1.4 1"/>
<path d="M337.4 111l1.4 1M338.4 110.7l1.3 1M339.3 110.4l1.3 1M340.2 110.1l1.3 1M341.1 109.8l1.2 .9M341.9 109.4l1.3 1M342.8 109.1l1.2 1M343.6 108.7l1.3 1M344.4 108.4l1.3 .9M345.2 108l1.3 .9M346 107.6l1.2 .9M346.8 107.2l1.2 .9"/>
<path d="M347.5 106.8l1.2 .9M348.2 106.3l1.2 .9M349 105.8l1.1 1M349.6 105.4l1.2 .9M350.3 104.9l1.1 .9M350.9 104.3l1.2 .9M351.5 103.8l1.1 .9M352.1 103.3l1.1 .8M352.7 102.7l1.1 .9M353.2 102.1l1.1 .9M353.8 101.5l1 .9M354.3 100.9l1.1 .9"/>
<path d="M354.7 100.3l1.2 .9M297.7 120.2l.8 .7M92.3 215.4l2.1-1.5 .4 .9zM92.3 215.4l-24.2 10.6M109 207.5l2.5-.6-2.1 1.5zM111.5 206.9l-19.2 8.5"/>
</g>
<g fill="#000" stroke="#000" stroke-width=".24">
<path d="M43.4 57.7l2.5 .5-2.5 .5zM45.4 50.4l2.5 .5-2.5 .5zM46.7 58.2l2.5-.5v1zM54.4 50.9l2.5-.5v1zM54.4 60.2l2.5-.5v1zM348.9 41.3l2.5-.5v1zM358 40.8l2.5 .5-2.5 .5zM360.5 57.3l2.5-.5v1zM367.3 56.8l2.6 .5-2.6 .5zM368.6 40.8l2.5 .5-2.5 .5zM371.8 41.3l2.6-.5v1zM38.3 70h1l-.5 2.5z"/>
<path d="M38.8 62.8l.5 2.5h-1zM64.4 59.7l2.5 .5-2.5 .5zM353.4 64.5l1 .3-1.1 2.3zM381.1 60.8h1l-.5 2.5zM381.6 67.3l.5 2.5h-1zM92.3 215.4l2.1-1.5 .4 .9zM109 207.5l2.5-.6-2.1 1.5z"/>
</g>
<g font-size="7.9">
<text x="149.4" y="19">Verdadera magnitud taladros manetas</text>
<text x="192.8" y="28">SCALE 1 : 3</text>
<text x="185.9" y="86.5">D</text>
<text x="236" y="92.2">E</text>
<text x="68.3" y="126.5">SECCIÓN D-D</text>
<text x="321.8" y="131.1">SECCIÓN E-E</text>
<text x="72.7" y="135.6">SCALE 1 : 2</text>
<text x="325.2" y="140.2">SCALE 1 : 2</text>
<text x="194.1" y="153.1">D</text>
<text x="228.8" y="150.3">E</text>
<text x="41.5" y="164">Verdadera magnitud taladro clausor</text>
<text x="80.9" y="173">SCALE 1 : 2</text>
</g>
<g font-size="4.7">
<text x="304.5" y="261.2">Carcasa cubremanetas</text>
<text x="304.5" y="266.6">inferior plástico SILVER</text>
<text x="304.5" y="272">V028</text>
</g>
<g font-size="4.2">
<text x="33.9" y="9.6">6</text>
<text x="103.9" y="9.6">5</text>
<text x="173.9" y="9.6">4</text>
<text x="243.8" y="9.6">3</text>
<text x="313.9" y="9.6">2</text>
<text x="383.9" y="9.6">1</text>
<text x="6.7" y="38.7">D</text>
<text x="410.5" y="38.7">D</text>
<text x="6.9" y="112.9">C</text>
<text x="410.7" y="112.9">C</text>
<text x="6.9" y="187.1">B</text>
<text x="410.7" y="187.1">B</text>
<text x="6.8" y="261.4">A</text>
<text x="410.7" y="261.4">A</text>
<text x="33.9" y="290.4">6</text>
<text x="103.9" y="290.4">5</text>
<text x="173.9" y="290.4">4</text>
<text x="243.8" y="290.4">3</text>
<text x="313.9" y="290.4">2</text>
<text x="383.9" y="290.4">1</text>
</g>
<g font-size="3.9">
<text x="372.4" y="34.3">1,5 mm</text>
<text x="351.2" y="39.3">23,2</text>
<text x="372.4" y="39.1">espesor pestaña</text>
<text x="13.5" y="51.2">1,5mm</text>
<text x="58.4" y="49.4">13</text>
<text x="13.5" y="56">espesor pestaña</text>
<text x="58.7" y="58.6">25</text>
<text x="353.1" y="58.5" transform="rotate(-77 353.1 58.5)">R12,5</text>
<text x="361.7" y="55.2">18,6</text>
<text x="379.5" y="54.4" transform="rotate(-90 379.5 54.4)">7,9</text>
<text x="36.7" y="71.1" transform="rotate(-90 36.7 71.1)">19,6</text>
<text x="70.4" y="222.7" transform="rotate(-24 70.4 222.7)">42</text>
<text x="358.4" y="274.9">SIL-028-PLA-CIF-01-PLA01</text>
<text x="358.4" y="279.4">2907</text>
</g>
<text font-size="3.3" x="67.9" y="223.8" transform="rotate(-24 67.9 223.8)">⌀</text>
<g font-size="3.1">
<text x="312.7" y="246.8">Tolerancias para dimensiones lineales y angulares sin indicación individual</text>
<text x="312.7" y="250.4">de tolerancia, según ISO 2768-1:1989</text>
<text x="312.7" y="254">Zonas de rugosidad no especificada, Ra 3.2</text>
<text x="357.8" y="286.5">01</text>
<text x="377.6" y="285.6">A3</text>
<text x="396.9" y="285.9">2 /2</text>
</g>
<g font-size="2.4">
<text x="271.1" y="244.4">MATERIAL:</text>
<text x="271.2" y="252">ACABADO SUPERFICIAL:</text>
<text x="271.3" y="248">ABS Plastic</text>
<text x="271.2" y="254.7">Gris RAL 7026</text>
<text x="271.1" y="259.7">SCALE:</text>
<text x="350.4" y="260.8">DRAWN: Sergio Torremocha</text>
<text x="391.1" y="260.6">05/08/2016</text>
<text x="350.5" y="266.9">CHECKED: Carlos Ruiz Madrigal</text>
<text x="391.2" y="266.7">23/08/2016</text>
<text x="350.5" y="271.4">DWG NO:</text>
<text x="350.7" y="276.9">Id. Ref:</text>
<text x="350.7" y="282.8">REV</text>
<text x="371.1" y="282.9">SIZE</text>
<text x="390.8" y="283">SHEET</text>
</g>
</svg>
